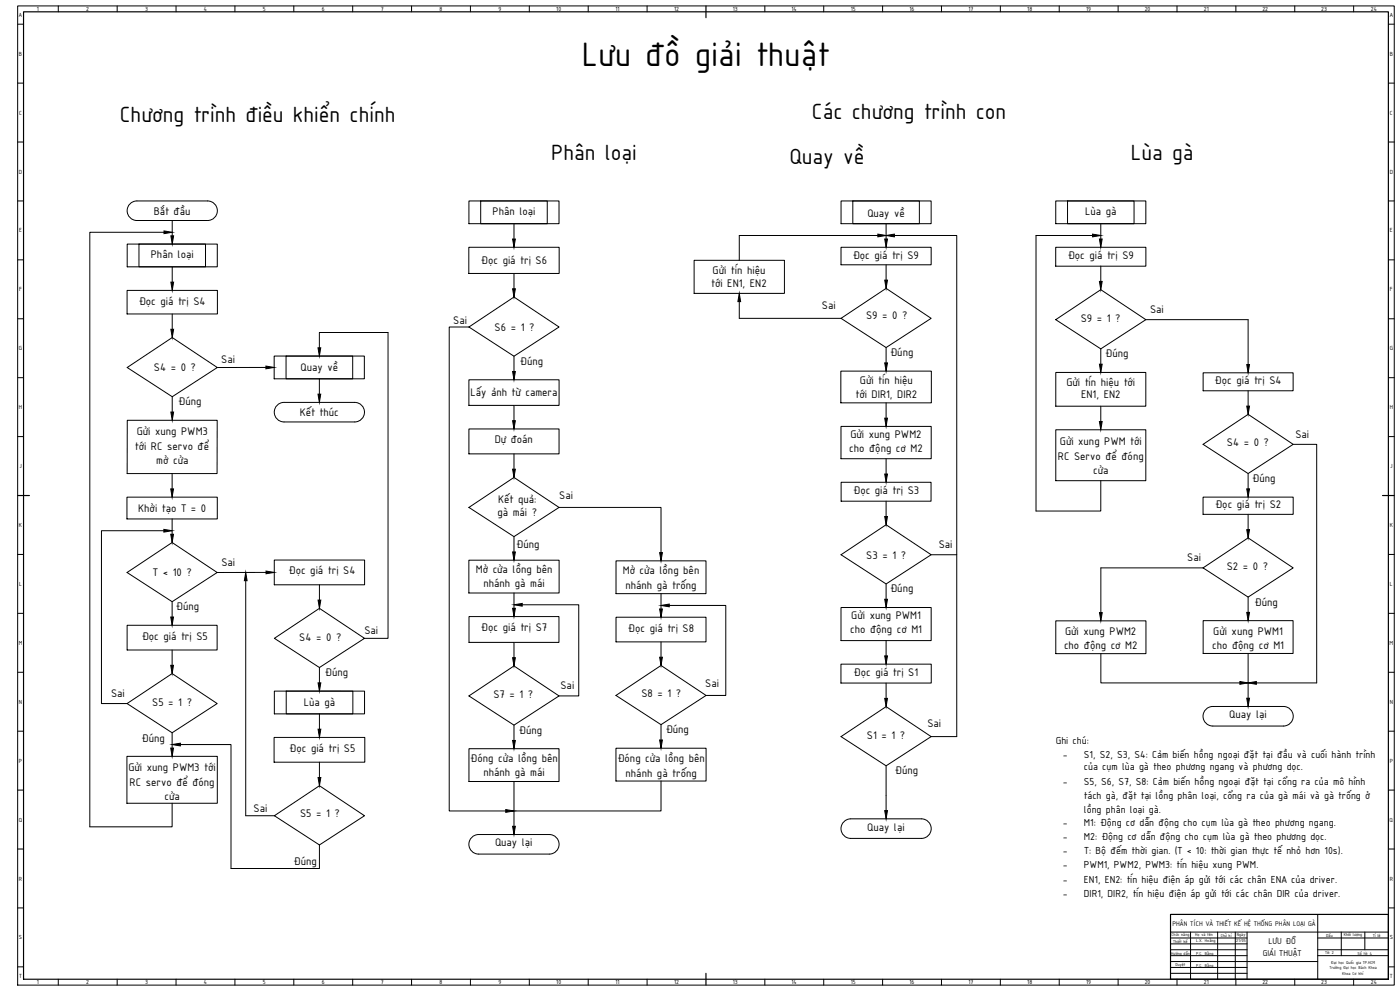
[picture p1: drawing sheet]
<svg xmlns="http://www.w3.org/2000/svg" width="1189mm" height="841mm" viewBox="0 0 1189 841" stroke-linecap="round" stroke-linejoin="round" font-family="sans-serif">
<!-- layer: Frame 0.5 -->
<g fill="none" stroke="#000" stroke-width=".85">
<path d="M15 5h1169v831h-1169zM49 5v5M99 5v5M149 5v5M199 5v5M249 5v5M299 5v5M349 5v5M399 5v5M449 5v5M499 5v5M549 5v5"/>
<path d="M649 5v5M699 5v5M749 5v5M799 5v5M849 5v5M899 5v5M949 5v5M999 5v5M1049 5v5M1099 5v5M1149 5v5M15 21h5"/>
<path d="M1179 21h5M15 71h5M1179 71h5M15 121h5M1179 121h5M15 171h5M1179 171h5M15 221h5M1179 221h5M15 271h5M1179 271h5M15 321h5"/>
<path d="M1179 321h5M15 371h5M1179 371h5M15 471h5M1179 471h5M15 521h5M1179 521h5M15 571h5M1179 571h5M15 621h5M1179 621h5M15 671h5"/>
<path d="M1179 671h5M15 721h5M1179 721h5M15 771h5M1119 776v55M1179 771h5M994 796h65M994 791h185M1011 791v40M1034 791v40M1049 791v40M1059 791v40"/>
<path d="M1119 796h60M1139 791v20M1159 791v15M994 806h65M994 816h125M994 811h65M994 801h65M1119 806h60M1119 811h60M15 821h5M49 831v5M99 831v5"/>
<path d="M149 831v5M199 831v5M249 831v5M299 831v5M349 831v5M399 831v5M449 831v5M499 831v5M549 831v5M649 831v5M699 831v5M749 831v5"/>
<path d="M799 831v5M849 831v5M899 831v5M949 831v5M994 826h65M994 821h65M999 831v5M1049 831v5M1099 831v5M1149 831v5M1179 821h5"/>
</g>
<!-- layer: Frame 1 -->
<path d="M20 10h1159v821h-1159zM599 5v10M15 421h10M1174 421h10M994 776h185v55h-185zM599 826v10" fill="none" stroke="#000" stroke-width=".99"/>
<!-- layer: 0 -->
<g fill="none" stroke="#000" stroke-width=".85">
<path d="M110 173l3-2h3h60a8 8 0 0 1 9 8 8 8 0 0 1-9 8h-60a8 8 0 0 1-7-5 8 8 0 0 1 1-9zM398 171h77v19h-77zM408 171h57v19h-57zM714 171h77v19h-77zM724 171h57v19h-57zM897 171h76v19h-76zM907 171h56v19h-56zM139 197h-63v505h70v-20M146 187v13M436 190v13M745 200h-117v21M752 190v13"/>
<path d="M759 200h53v425h-21M928 200h-48v234h55v-26M935 190v13M108 207h77v19h-77zM118 207h57v19h-57zM398 210h77v22h-77zM714 210h77v15h-77zM896 210h77v16h-77zM146 226v13M436 232v13M589 221h77v28h-77zM752 225v13"/>
<path d="M935 226v13M108 246h77v20h-77zM628 256v14h86M146 266v13M398 278l38-26 39 26-39 24zM398 278h-17v410h48M714 270l38-25 39 25-39 25zM897 271l38-25 38 25-38 25zM973 271h87v38M271 295v-13h59v260h-20M752 295v13M935 296v13"/>
<path d="M108 312l38-26 39 26-39 25zM226 312h-41M233 302h76v19h-76zM243 302h56v20l-56-1zM436 302v13M714 315h77v27h-77zM897 316h76v29h-76zM1022 316h76v16h-76zM146 337v13M271 321v13M398 322h77v22h-77zM1060 332v13"/>
<path d="M108 357h76v45h-76zM235 344l3-2 3-1h60a8 8 0 0 1 9 9 8 8 0 0 1-9 8h-60a8 8 0 0 1-7-5 8 8 0 0 1 1-9zM436 344v13M752 342v13M935 345v13M398 364h77v21h-77zM714 362h77v27h-77zM897 365h76v43h-76zM1022 377l38-25 38 25-38 25zM1098 377h20v203h-51M436 385v13M752 389v13"/>
<path d="M146 402v13M714 409h77v16h-77zM1060 402v13M108 422h77v18h-77zM398 431l38-26 39 26-39 24zM475 431h86v38M752 425v13M1022 422h76v14h-76zM1060 436v13M139 450h-53v147h22M146 440v13M436 455v13"/>
<path d="M233 475h77v21h-77zM398 475h77v28h-77zM523 476h77v28h-77zM714 471l38-26 39 26-39 25zM791 471h21M108 486l38-26 38 26-38 25zM209 493v199h24M226 486h-42M271 496v13M752 496v13M1022 482l38-26 38 26-38 25zM1022 482h-87v38"/>
<path d="M146 511v13M436 503v13M443 513h48v78h-16M561 504v13M568 514h48v76h-16M714 516h77v28h-77zM1060 507v13M108 531h76v21h-76zM398 523h77v22h-77zM523 524h77v21h-77zM897 527h76v28h-76zM1022 527h76v28h-76z"/>
<path d="M146 552v13M233 542l38-26 39 26-39 25zM436 545v13M561 545v13M752 544v13M935 555v25h118M1060 555v38M271 567v13M714 564h77v16h-77zM752 580v13M108 597l38-25 38 25-38 25zM233 587h77v19h-77z"/>
<path d="M243 587h57v19h-57zM398 591l38-26 39 26-39 24zM523 590l38-25 39 25-39 25zM271 606v13M436 615v13M561 615v13M1024 602l3-2h3h60a8 8 0 0 1 8 8 8 8 0 0 1-8 8h-60a8 8 0 0 1-8-5 8 8 0 0 1 2-9zM146 622v13M153 632h43v105h75v-20M233 626h77v21h-77zM398 635h77v28h-77zM523 635h77v28h-77z"/>
<path d="M714 625l38-25 39 25-39 25zM108 642h77v40h-77zM271 647v13M752 650v38M436 663v38M561 663v25h-125M233 692l38-25 39 25-39 25zM717 697l2-1 3-1h60a8 8 0 0 1 9 8 8 8 0 0 1-9 9h-60a8 8 0 0 1-7-6 8 8 0 0 1 2-9zM401 711l2-2 3-1h60a8 8 0 0 1 9 9 8 8 0 0 1-9 8h-60a8 8 0 0 1-7-5 8 8 0 0 1 2-9z"/>
</g>
<g fill="#000" stroke="#000" stroke-width=".85">
<path d="M139 196l7 1-7 1zM745 199l7 1-7 1zM928 199l7 1-7 1zM145 200h2l-1 7zM435 203h3l-2 7zM751 203h3l-2 7zM752 200l7-1v2zM934 203h2l-1 7zM145 239h2l-1 7zM751 238h3l-2 7zM934 239h2l-1 7zM435 245h3l-2 7z"/>
<path d="M628 249l1 7h-2zM145 279h2l-1 7zM270 295h2l-1 7zM226 311l7 1-7 1zM435 315h3l-2 7zM751 308h3l-2 7zM934 309h2l-1 7zM1059 309h2l-1 7zM270 334h2l-1 7zM145 350h2l-1 7zM435 357h3l-2 7zM751 355h3l-2 7z"/>
<path d="M934 358h2l-1 7zM1059 345h2l-1 7zM435 398h3l-2 7zM145 415h2l-1 7zM751 402h3l-2 7zM1059 415h2l-1 7zM751 438h3l-2 7zM139 449l7 1-7 2zM145 453h2l-1 7zM1059 449h2l-1 7zM435 468h3l-2 7zM560 469h2l-1 7z"/>
<path d="M209 486l1 7h-2zM226 485l7 1-7 1zM270 509h2l-1 7zM435 516h3l-2 7zM436 513l7-1v2zM560 517h2l-1 7zM561 514l7-1v2zM751 509h3l-2 7zM934 520h2l-1 7zM1059 520h2l-1 7zM145 524h2l-1 7zM435 558h3l-2 7z"/>
<path d="M560 558h2l-1 7zM751 557h3l-2 7zM145 565h2l-1 7zM270 580h2l-1 7zM1053 578l7 2-7 1zM751 593h3l-2 7zM1059 593h2l-1 7zM1060 580l7-2v3zM270 619h2l-1 7zM145 635h2l-1 7zM146 632l7-1v2zM435 628h3l-2 7z"/>
<path d="M560 628h2l-1 7zM270 660h2l-1 7zM429 687l7 1-7 1zM751 688h3l-2 7zM435 701h3l-2 7z"/>
</g>
<text font-size="31" x="494" y="56">Lưu đồ giải thuật</text>
<g font-size="20.2">
<text x="690" y="101">Các chương trình con</text>
<text x="102" y="103">Chương trình điều khiển chính</text>
<text x="468" y="136">Phân loại</text>
<text x="960" y="136">Lùa gà</text>
<text x="670" y="139">Quay về</text>
</g>
<g font-size="10.1">
<text x="131" y="183">Bắt đầu</text>
<text x="418" y="183">Phân loại</text>
<text x="737" y="184">Quay về</text>
<text x="921" y="183">Lùa gà</text>
<text x="128" y="219">Phân loại</text>
<text x="724" y="220">Đọc giá trị S9</text>
<text x="907" y="220">Đọc giá trị S9</text>
<text x="408" y="224">Đọc giá trị S6</text>
<text x="605" y="232">Gửi tín hiệu</text>
<text x="604" y="244">tới EN1, EN2</text>
<text x="118" y="259">Đọc giá trị S4</text>
<text x="698" y="262">Sai</text>
<text x="977" y="265">Sai</text>
<text x="385" y="275">Sai</text>
<text x="736" y="271">S9 = 0 ?</text>
<text x="918" y="273">S9 = 1 ?</text>
<text x="420" y="281">S6 = 1 ?</text>
<text x="756" y="302">Đúng</text>
<text x="939" y="303">Đúng</text>
<text x="188" y="308">Sai</text>
<text x="441" y="309">Đúng</text>
<text x="131" y="315">S4 = 0 ?</text>
<text x="255" y="315">Quay về</text>
<text x="730" y="326">Gửi tín hiệu</text>
<text x="906" y="327">Gửi tín hiệu tới</text>
<text x="1031" y="326">Đọc giá trị S4</text>
<text x="399" y="336">Lấy ảnh từ camera</text>
<text x="727" y="338">tới DIR1, DIR2</text>
<text x="918" y="338">EN1, EN2</text>
<text x="151" y="344">Đúng</text>
<text x="255" y="353">Kết thúc</text>
<text x="116" y="369">Gửi xung PWM3</text>
<text x="722" y="372">Gửi xung PWM2</text>
<text x="1100" y="372">Sai</text>
<text x="420" y="376">Dự đoán</text>
<text x="900" y="378">Gửi xung PWM tới</text>
<text x="115" y="382">tới RC servo để</text>
<text x="721" y="383">cho động cơ M2</text>
<text x="1042" y="378">S4 = 0 ?</text>
<text x="133" y="394">mở cửa</text>
<text x="898" y="391">RC Servo để đóng</text>
<text x="928" y="403">cửa</text>
<text x="1063" y="409">Đúng</text>
<text x="724" y="419">Đọc giá trị S3</text>
<text x="475" y="424">Sai</text>
<text x="423" y="427">Kết quả:</text>
<text x="1032" y="432">Đọc giá trị S2</text>
<text x="117" y="434">Khởi tạo T = 0</text>
<text x="422" y="438">gà mái ?</text>
<text x="438" y="465">Đúng</text>
<text x="797" y="465">Sai</text>
<text x="736" y="474">S3 = 1 ?</text>
<text x="1008" y="476">Sai</text>
<text x="188" y="480">Sai</text>
<text x="1042" y="484">S2 = 0 ?</text>
<text x="130" y="489">T &lt; 10 ?</text>
<text x="245" y="487">Đọc giá trị S4</text>
<text x="404" y="486">Mở cửa lồng bên</text>
<text x="529" y="487">Mở cửa lồng bên</text>
<text x="411" y="498">nhánh gà mái</text>
<text x="531" y="500">nhánh gà trống</text>
<text x="756" y="503">Đúng</text>
<text x="1065" y="514">Đúng</text>
<text x="149" y="518">Đúng</text>
<text x="723" y="525">Gửi xung PWM1</text>
<text x="309" y="538">Sai</text>
<text x="408" y="535">Đọc giá trị S7</text>
<text x="533" y="536">Đọc giá trị S8</text>
<text x="722" y="537">cho động cơ M1</text>
<text x="905" y="539">Gửi xung PWM2</text>
<text x="1030" y="539">Gửi xung PWM1</text>
<text x="120" y="543">Đọc giá trị S5</text>
<text x="254" y="544">S4 = 0 ?</text>
<text x="904" y="551">cho động cơ M2</text>
<text x="1029" y="551">cho động cơ M1</text>
<text x="276" y="574">Đúng</text>
<text x="725" y="573">Đọc giá trị S1</text>
<text x="476" y="585">Sai</text>
<text x="599" y="583">Sai</text>
<text x="94" y="592">Sai</text>
<text x="419" y="592">S7 = 1 ?</text>
<text x="545" y="591">S8 = 1 ?</text>
<text x="129" y="599">S5 = 1 ?</text>
<text x="258" y="599">Lùa gà</text>
<text x="1044" y="609">Quay lại</text>
<text x="788" y="617">Sai</text>
<text x="441" y="623">Đúng</text>
<text x="565" y="622">Đúng</text>
<text x="120" y="630">Đúng</text>
<text x="736" y="627">S1 = 1 ?</text>
<text x="246" y="638">Đọc giá trị S5</text>
<text x="399" y="647">Đóng cửa lồng bên</text>
<text x="524" y="646">Đóng cửa lồng bên</text>
<text x="109" y="654">Gửi xung PWM3 tới</text>
<text x="411" y="658">nhánh gà mái</text>
<text x="531" y="659">nhánh gà trống</text>
<text x="760" y="657">Đúng</text>
<text x="110" y="667">RC servo để đóng</text>
<text x="140" y="679">cửa</text>
<text x="215" y="689">Sai</text>
<text x="255" y="693">S5 = 1 ?</text>
<text x="736" y="705">Quay lại</text>
<text x="420" y="718">Quay lại</text>
<text x="249" y="734">Đúng</text>
</g>
<g font-size="9.3">
<text x="896" y="631">Ghi chú:</text>
<text x="902" y="643">-</text>
<text x="920" y="643">S1, S2, S3, S4: Cảm biến hồng ngoại đặt tại đầu và cuối hành trình</text>
<text x="920" y="654">của cụm lùa gà theo phương ngang và phương dọc.</text>
<text x="902" y="666">-</text>
<text x="920" y="666">S5, S6, S7, S8: Cảm biến hồng ngoại đặt tại cổng ra của mô hình</text>
<text x="920" y="678">tách gà, đặt tại lồng phân loại, cổng ra của gà mái và gà trống ở</text>
<text x="920" y="690">lồng phân loại gà.</text>
<text x="902" y="701">-</text>
<text x="920" y="701">M1: Động cơ dẫn động cho cụm lùa gà theo phương ngang.</text>
<text x="902" y="713">-</text>
<text x="920" y="713">M2: Động cơ dẫn động cho cụm lùa gà theo phương dọc.</text>
<text x="902" y="725">-</text>
<text x="921" y="725">T: Bộ đếm thời gian. (T &lt; 10: thời gian thực tế nhỏ hơn 10s).</text>
<text x="902" y="737">-</text>
<text x="920" y="737">PWM1, PWM2, PWM3: tín hiệu xung PWM.</text>
<text x="902" y="749">-</text>
<text x="920" y="749">EN1, EN2: tín hiệu điện áp gửi tới các chân ENA của driver.</text>
<text x="902" y="761">-</text>
<text x="920" y="761">DIR1, DIR2, tín hiệu điện áp gửi tới các chân DIR của driver.</text>
</g>
<g font-size="7.8">
<text x="1077" y="801">LƯU ĐỒ</text>
<text x="1072" y="812">GIẢI THUẬT</text>
</g>
<text font-size="6.2" x="996" y="786">PHÂN TÍCH VÀ THIẾT KẾ HỆ THỐNG PHÂN LOẠI GÀ</text>
<g font-size="5.4">
<text x="31" y="9">1</text>
<text x="73" y="9">2</text>
<text x="123" y="9">3</text>
<text x="173" y="9">4</text>
<text x="223" y="9">5</text>
<text x="273" y="9">6</text>
<text x="323" y="9">7</text>
<text x="373" y="9">8</text>
<text x="423" y="9">9</text>
<text x="472" y="9">10</text>
<text x="523" y="9">11</text>
<text x="572" y="9">12</text>
<text x="622" y="9">13</text>
<text x="672" y="9">14</text>
<text x="722" y="9">15</text>
<text x="772" y="9">16</text>
<text x="822" y="9">17</text>
<text x="872" y="9">18</text>
<text x="922" y="9">19</text>
<text x="972" y="9">20</text>
<text x="1022" y="9">21</text>
<text x="1072" y="9">22</text>
<text x="1122" y="9">23</text>
<text x="1164" y="9">24</text>
<text x="16" y="15">A</text>
<text x="1180" y="15">A</text>
<text x="16" y="47">B</text>
<text x="1180" y="47">B</text>
<text x="16" y="97">C</text>
<text x="1180" y="97">C</text>
<text x="16" y="147">D</text>
<text x="1180" y="147">D</text>
<text x="16" y="197">E</text>
<text x="1180" y="197">E</text>
<text x="16" y="247">F</text>
<text x="1180" y="247">F</text>
<text x="16" y="297">G</text>
<text x="1180" y="297">G</text>
<text x="16" y="347">H</text>
<text x="1180" y="347">H</text>
<text x="16" y="397">J</text>
<text x="1180" y="397">J</text>
<text x="16" y="447">K</text>
<text x="1180" y="447">K</text>
<text x="16" y="497">L</text>
<text x="1180" y="497">L</text>
<text x="16" y="547">M</text>
<text x="1180" y="547">M</text>
<text x="16" y="597">N</text>
<text x="1180" y="597">N</text>
<text x="16" y="647">P</text>
<text x="1180" y="647">P</text>
<text x="16" y="697">Q</text>
<text x="1180" y="697">Q</text>
<text x="16" y="747">R</text>
<text x="1180" y="747">R</text>
<text x="16" y="797">S</text>
<text x="1180" y="797">S</text>
<text x="16" y="830">T</text>
<text x="1180" y="830">T</text>
<text x="31" y="835">1</text>
<text x="73" y="835">2</text>
<text x="123" y="835">3</text>
<text x="173" y="835">4</text>
<text x="223" y="835">5</text>
<text x="273" y="835">6</text>
<text x="323" y="835">7</text>
<text x="373" y="835">8</text>
<text x="423" y="835">9</text>
<text x="472" y="835">10</text>
<text x="523" y="835">11</text>
<text x="572" y="835">12</text>
<text x="622" y="835">13</text>
<text x="672" y="835">14</text>
<text x="722" y="835">15</text>
<text x="772" y="835">16</text>
<text x="822" y="835">17</text>
<text x="872" y="835">18</text>
<text x="922" y="835">19</text>
<text x="972" y="835">20</text>
<text x="1022" y="835">21</text>
<text x="1072" y="835">22</text>
<text x="1122" y="835">23</text>
<text x="1164" y="835">24</text>
</g>
<g font-size="3.9">
<text x="995" y="795">Chức năng</text>
<text x="1015" y="795">Họ và tên</text>
<text x="1037" y="795">Chữ kí</text>
<text x="1050" y="795">Ngày</text>
<text x="1126" y="795">Dấu</text>
<text x="1141" y="795">Khối lượng</text>
<text x="1166" y="795">Tỉ lệ</text>
<text x="996" y="800">Thiết kế</text>
<text x="1016" y="800">L.X. Hoằng</text>
<text x="1050" y="800">21/05</text>
<text x="1125" y="810">Tờ: 2</text>
<text x="995" y="810">Hướng dẫn</text>
<text x="1016" y="810">P.C. Bằng</text>
<text x="1153" y="810">Số tờ: 4</text>
<text x="998" y="820">Duyệt</text>
<text x="1016" y="820">P.C. Bằng</text>
<text x="1130" y="818">Đại học Quốc gia TP.HCM</text>
<text x="1129" y="822">Trường Đại học Bách Khoa</text>
<text x="1140" y="827">Khoa Cơ khí</text>
</g>
</svg>
